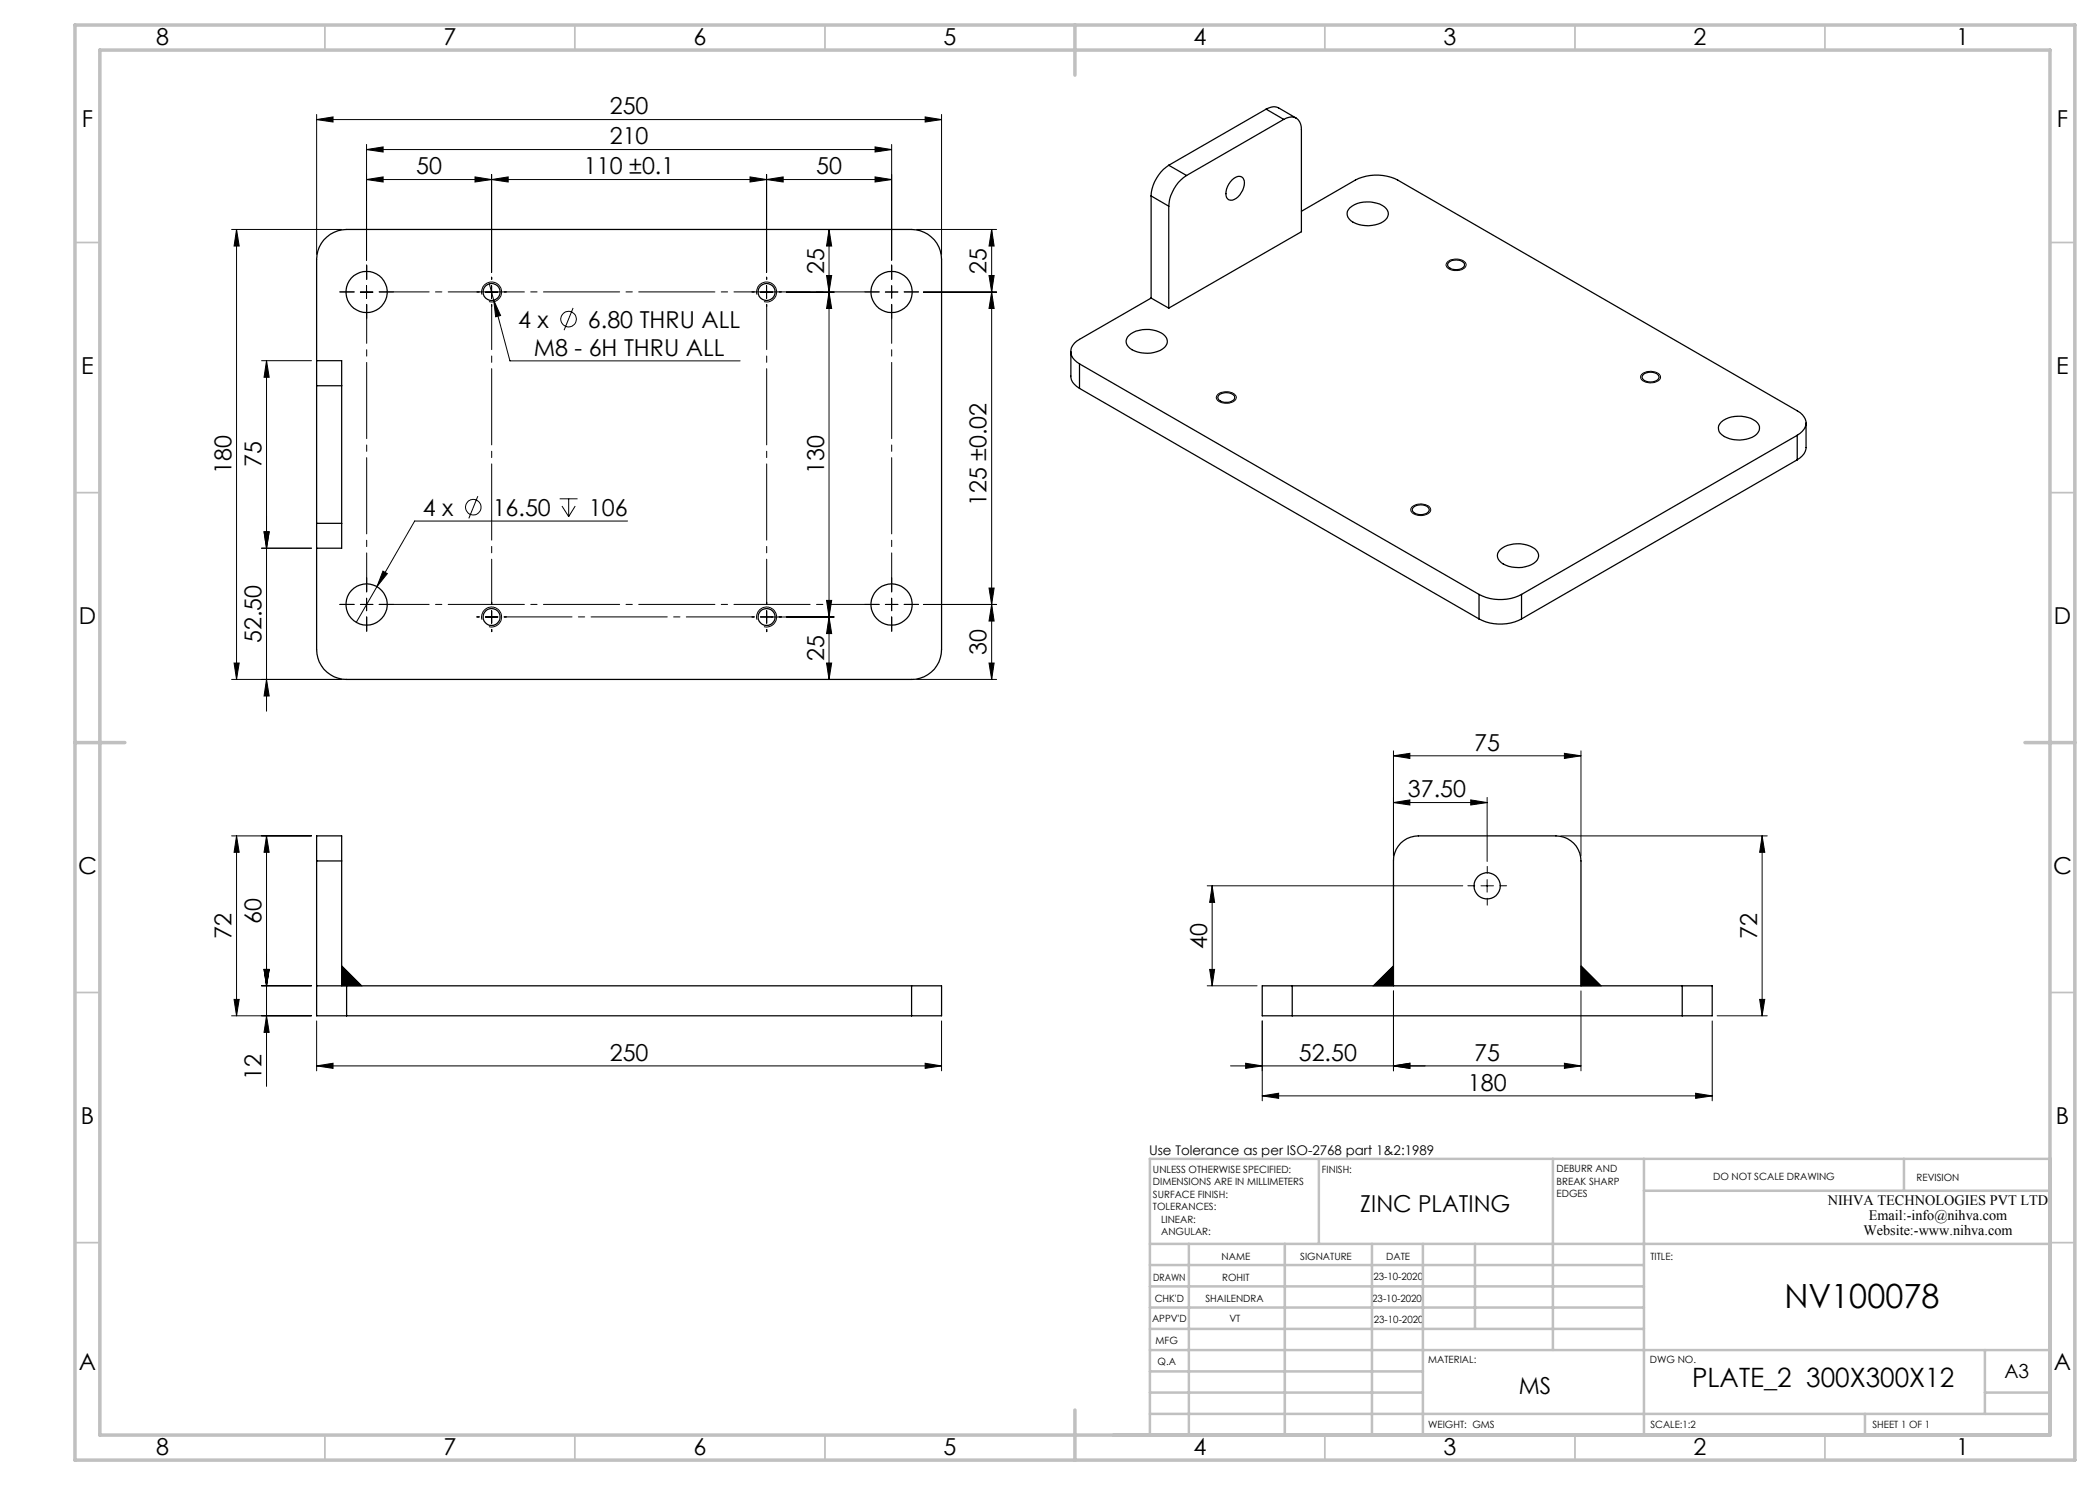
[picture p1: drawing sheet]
<svg xmlns="http://www.w3.org/2000/svg" width="420mm" height="297mm" viewBox="0 0 420 297" stroke-linecap="round" stroke-linejoin="round" font-family="sans-serif">
<g fill="none" stroke="#000" stroke-width=".2">
<path d="M63.3 23.9l3.3-.5v1zM63.3 22.9v28M63.3 23.9h125M73.3 29.9l3.3-.5v1zM73.3 35.9l3.3-.5v1zM73.3 28.9v23.1M73.3 29.9h105M73.3 35.9h105M95 35.4l3.3 .5-3.3 .5zM98.3 35.9l3.3-.5v1zM98.3 34.9v19.6M150 35.4l3.3 .5-3.3 .5z"/>
<path d="M153.3 35.9l3.3-.5v1zM153.3 34.9v19.6M175 29.4l3.3 .5-3.3 .5zM175 35.4l3.3 .5-3.3 .5zM178.3 28.9v23.1M185 23.4l3.3 .5-3.3 .5zM188.3 22.9v28M46.3 45.9h22M47.3 45.9l.5 3.3h-1zM47.3 45.9v90M72.1 58.4h2.5M73.3 57.1v2.6"/>
<path d="M96.4 58.9a2 2 0 0 1 1.7-2.5 2 2 0 0 1 2.2 2.2 2 2 0 0 1-2.5 1.7M97.1 58.4h2.5M97.9 56.8l4.1 15.4h46M98.3 57.1v2.6M151.4 58.9a2 2 0 0 1 1.7-2.5 2 2 0 0 1 2.2 2.2 2 2 0 0 1-2.5 1.7M152.1 58.4h2.5M153.3 57.1v2.6M157.3 58.4h9.5M165.3 55.1h1l-.5 3.3zM165.8 58.4l.5 3.3h-1zM165.8 45.9l.5 3.3h-1zM165.8 45.9v90"/>
<path d="M177.1 58.4h2.5M178.3 57.1v2.6M183.3 45.9h16M184.7 58.4h14.6M197.8 55.1h1l-.5 3.3zM198.3 58.4l.5 3.3h-1zM198.3 45.9l.5 3.3h-1zM198.3 45.9v90M289.6 52.3a2.64 2.64 0 0 1 3.6 .5v.1a1.77 1.77 0 0 1-2.1 1.2 1.52 1.52 0 0 1-1.9-1.3zM52.3 72.1h10M53.3 72.1l.5 3.4h-1zM53.3 72.1v70.1"/>
<path d="M98.7 60l1.4 3.1-1 .3zM114.6 61.6l-1.8 4.4M243.6 78.8a2.64 2.64 0 0 1 3.6 .5l.1 .1a1.87 1.87 0 0 1-2.4 1.2 1.34 1.34 0 0 1-1.6-1.4zM328.3 74.9a2.6 2.6 0 0 1 3.8 .3 1.24 1.24 0 0 1-1.3 1.3 2.19 2.19 0 0 1-2.7-1zM95.6 99.2l-1.8 4.5M111.9 99.8h3.6M113.7 99.8v3.5M52.3 109.6h10M52.8 106.4h1l-.5 3.2zM73.3 119.7v2.5M75.4 117.3l-4.1 7.2M76.6 114.2l.9 .5-2.1 2.6z"/>
<path d="M112.4 101.2l1.3 2.1M115 101.2l-1.3 2.1M125.5 104.2h-42.6l-7.5 13.1M178.3 119.7v2.5M197.8 117.6h1l-.5 3.3zM282.4 101.3a2.7 2.7 0 0 1 3.7 .3 1.1 1.1 0 0 1-1.1 1.4 2.33 2.33 0 0 1-2.8-.9zM46.3 135.9h22M46.8 132.6h1l-.5 3.3zM53.3 135.9l.5 3.3h-1zM72.1 120.9h2.5M96.4 123.9a2 2 0 0 1 1.7-2.5 2 2 0 0 1 2.2 2.2 2 2 0 0 1-2.5 1.7M97.1 123.4h2.5"/>
<path d="M98.3 122.2v2.4M151.4 123.9a2 2 0 0 1 1.7-2.5 2 2 0 0 1 2.2 2.2 2 2 0 0 1-2.5 1.7M152.1 123.4h14.7M153.3 122.2v2.4M165.3 120.1h1l-.5 3.3zM165.3 132.6h1l-.5 3.3zM165.8 123.4l.5 3.3h-1zM177.1 120.9h2.5M183.3 135.9h16M184.7 120.9h14.6M197.8 132.6h1l-.5 3.3zM198.3 120.9l.5 3.3h-1z"/>
<path d="M278.7 151.2l3.3-.5v1zM278.7 150.2v21M278.7 151.2h37.5M294.1 160l3.3 .5-3.3 .5zM297.4 159.5v12.8M312.9 150.7l3.3 .5-3.3 .5zM316.2 150.2v21M46.3 167.2h16M47.3 167.2l.5 3.3h-1zM47.3 167.2v36M53.3 167.2l.5 3.3h-1zM53.3 167.2v50.1"/>
<path d="M241.4 177.2h51.2M242.4 177.2l.5 3.3h-1zM242.4 177.2v20M278.7 160.5l3.3-.5v1zM278.7 160.5h18.7M296.2 177.2h2.5M297.4 175.9v2.5M312.2 167.2h41.2M352.4 167.2l.6 3.3h-1.1zM352.4 167.2v36M46.8 199.9h1l-.5 3.3zM52.3 197.2h10"/>
<path d="M52.8 193.9h1l-.5 3.3zM68.3 193.2l4 4h-4zM68.3 193.2l4 4M241.4 197.2h10M241.9 193.9h1l-.5 3.3zM274.7 197.2l4-4v4zM278.7 193.2l-4 4M278.7 198.2v16M316.2 193.2l4 4M316.2 198.2v16M316.2 193.2l4 4h-4zM351.9 199.9h1.1l-.6 3.3z"/>
<path d="M46.3 203.2h16M53.3 203.2l.5 3.3h-1zM63.3 213.2l3.3-.5v1zM63.3 213.2h125M63.3 204.2v10M185 212.7l3.3 .5-3.3 .5zM188.3 204.2v10M246.1 213.2h70.1M249.1 212.7l3.3 .5-3.3 .5zM252.4 219.2l3.3-.6v1.1zM252.4 219.2h90M252.4 204.2v16"/>
<path d="M278.7 213.2l3.3-.5v1zM312.9 212.7l3.3 .5-3.3 .5zM339.1 218.6l3.3 .6-3.3 .5zM342.4 204.2v16M343.4 203.2h10"/>
<circle cx="113.7" cy="63.8" r="1.56"/>
<circle cx="94.7" cy="101.5" r="1.55"/>
</g>
<g fill="none" stroke="#000" stroke-width=".2" stroke-dasharray="15.2 1.3 1.3 1.3">
<path d="M70.8 58.4h-2.8M73.3 55.9v-2.9M75.8 58.4h2.9M95.8 58.4h-.4M98.3 55.9v-.5M100.8 58.4h.5M150.8 58.4h-.4M153.3 55.9v-.5M155.8 58.4h.5M175.8 58.4h-2.8M178.3 55.9v-2.9M178.3 58.4v-1.3"/>
<path d="M178.3 58.4h-1.2M178.3 58.4v1.2M178.3 58.4h1.3M180.8 58.4h2.9M73.3 60.9v2.9M98.3 60.9v.4M153.3 60.9v.4M178.3 60.9v2.9M73.3 118.4v-2.9M178.3 118.4v-2.9M70.8 120.9h-2.8M73.3 123.4v2.9"/>
<path d="M73.3 120.9v-1.3M73.3 120.9h-1.2M73.3 120.9v1.2M73.3 120.9h1.3M75.8 120.9h2.9M95.8 123.4h-.4M98.3 120.9v-.5M98.3 125.9v.4M98.3 123.4v-1.3M98.3 123.4h-1.2M98.3 123.4v1.2M98.3 123.4h1.3"/>
<path d="M100.8 123.4h.5M150.8 123.4h-.4M153.3 120.9v-.5M153.3 125.9v.4M153.3 123.4v-1.3M153.3 123.4h-1.2M153.3 123.4v1.2M153.3 123.4h1.3M155.8 123.4h.5M175.8 120.9h-2.8M178.3 123.4v2.9M178.3 120.9v-1.3"/>
<path d="M178.3 120.9h-1.2M178.3 120.9v1.2M178.3 120.9h1.3M180.8 120.9h2.9M294.9 177.2h-1.3M297.4 174.7v-1.4M297.4 179.7v1.3M299.9 177.2h1.4"/>
</g>
<g fill="none" stroke="#c0c0c0" stroke-width=".35">
<path d="M65 5v5M115 5v5M165 5v5M265 5v5M315 5v5M365 5v5M15 48.5h5M410 48.5h5M15 98.5h5M410 98.5h5M15 198.5h5M410 198.5h5"/>
<path d="M15 248.5h5M410 248.5h5M65 287v5M115 287v5M165 287v5M265 287v5M315 287v5M365 287v5"/>
</g>
<g fill="none" stroke="#c0c0c0" stroke-width=".5">
<path d="M263.8 231.8v17M310.6 231.8v38.2M328.8 231.8v55.2M328.8 238.2h81.2M380.8 231.8v6.4M410 231.8h-180v55.2M230 248.8h180M230 257.3h98.8M230 253h98.8M237.8 248.8v38.2M257 248.8v38.2M274.4 248.8v38.2"/>
<path d="M284.6 248.8v38.2M295 248.8v17M230 265.8h98.8M230 261.5h98.8M230 278.5h54.6M230 274.3h54.6M230 270h180M397 278.5h13M397 270v12.8M230 282.8h180M373 282.8v4.2"/>
</g>
<path d="M15 5h400v287h-400zM20 10h390v277h-390zM215 5v10M15 148.5h10M405 148.5h10M215 282v10" fill="none" stroke="#c0c0c0" stroke-width=".7"/>
<path d="M75.8 58.4h100M75.8 120.9h100" fill="none" stroke="#000" stroke-width=".2" stroke-dasharray="15.2 1.3 1.3 1.3" stroke-dashoffset="5.2"/>
<path d="M73.3 118.4v-57.5M178.3 118.4v-57.5" fill="none" stroke="#000" stroke-width=".2" stroke-dasharray="15.2 1.3 1.3 1.3" stroke-dashoffset="7.4"/>
<path d="M98.3 120.9v-60M153.3 120.9v-60" fill="none" stroke="#000" stroke-width=".2" stroke-dasharray="15.2 1.3 1.3 1.3" stroke-dashoffset="6.2"/>
<path d="M100.8 123.4h50" fill="none" stroke="#000" stroke-width=".2" stroke-dasharray="15.2 1.3 1.3 1.3" stroke-dashoffset="1.7"/>
<g fill="#000">
<path d="M68.3 193.2l4 4h-4z"/>
<path d="M53.3 72.1l.5 3.4h-1zM52.8 106.4h1l-.5 3.2z"/>
<path d="M197.8 132.6h1l-.5 3.3zM198.3 120.9l.5 3.3h-1z"/>
<path d="M47.3 167.2l.5 3.3h-1zM46.8 199.9h1l-.5 3.3zM52.8 193.9h1l-.5 3.3zM53.3 203.2l.5 3.3h-1zM53.3 167.2l.5 3.3h-1zM52.8 193.9h1l-.5 3.3zM165.8 58.4l.5 3.3h-1zM165.3 120.1h1l-.5 3.3zM165.8 45.9l.5 3.3h-1zM165.3 55.1h1l-.5 3.3zM165.8 123.4l.5 3.3h-1zM165.3 132.6h1l-.5 3.3zM198.3 58.4l.5 3.3h-1zM197.8 117.6h1l-.5 3.3zM198.3 45.9l.5 3.3h-1zM197.8 55.1h1l-.5 3.3zM47.3 45.9l.5 3.3h-1zM46.8 132.6h1l-.5 3.3zM52.8 106.4h1l-.5 3.2zM53.3 135.9l.5 3.3h-1zM352.4 167.2l.6 3.3h-1.1zM351.9 199.9h1.1l-.6 3.3zM242.4 177.2l.5 3.3h-1zM241.9 193.9h1l-.5 3.3z"/>
<path d="M274.7 197.2l4-4v4zM316.2 193.2v4h4z"/>
<path d="M63.3 213.2l3.3-.5v1zM185 212.7l3.3 .5-3.3 .5zM73.3 29.9l3.3-.5v1zM175 29.4l3.3 .5-3.3 .5zM98.3 35.9l3.3-.5v1zM150 35.4l3.3 .5-3.3 .5zM73.3 35.9l3.3-.5v1zM95 35.4l3.3 .5-3.3 .5zM153.3 35.9l3.3-.5v1zM175 35.4l3.3 .5-3.3 .5zM98.7 60l.4 3.4 1-.3zM76.6 114.2l-1.2 3.1 2.1-2.6zM63.3 23.9l3.3-.5v1zM185 23.4l3.3 .5-3.3 .5zM278.7 213.2l3.3-.5v1zM312.9 212.7l3.3 .5-3.3 .5zM252.4 219.2l3.3-.6v1.1zM339.1 218.6l3.3 .6-3.3 .5zM278.7 160.5l3.3-.5v1zM294.1 160l3.3 .5-3.3 .5zM278.7 151.2l3.3-.5v1zM312.9 150.7l3.3 .5-3.3 .5z"/>
<path d="M278.7 213.2l3.3-.5v1zM249.1 212.7l3.3 .5-3.3 .5z"/>
</g>
<g fill="none" stroke="#000" stroke-width=".25">
<path d="M230.2 39.2l3.6 2M230.2 39.2v20.4M233.8 33.1a8 8 0 0 0-3.6 6.1M233.8 33.1l3.5 2M237.3 35.1a7.9 7.9 0 0 0-3.5 6.1M246.5 35.9a1.37 1.37 0 0 1 2.2-.1 3.6 3.6 0 0 1-2.2 4.2 1.09 1.09 0 0 1-1.3-1.3l.3-1.5zM253.2 21.8a2.66 2.66 0 0 1 2.5-.2l3.6 2M253.2 21.8l3.6 2.1M253.2 21.8l-19.4 11.3M256.8 23.9a2.15 2.15 0 0 1 2.5-.3 2.15 2.15 0 0 1 1 2.3v20.5l-26.5 15.2M256.8 23.9l-19.5 11.2M230.2 59.6l-14.3 8.3a2.51 2.51 0 0 0-1.7 2 2.51 2.51 0 0 0 1.1 2.5l.6 .4"/>
<path d="M230.2 59.6l3.6 2M233.8 41.2v20.4M260.3 42.3l10.8-6.3a9.5 9.5 0 0 1 8.4 0l79.9 46.2a2.49 2.49 0 0 1 1.1 4.1l-1.1 .8M270 41.6a5.9 5.9 0 0 1 7.2 .1 1.81 1.81 0 0 1-1 2.9 6.1 6.1 0 0 1-6.4-.8 1.54 1.54 0 0 1 .2-2.2zM289.7 52.5a2.38 2.38 0 0 1 3.2 .2 1.07 1.07 0 0 1-1.2 1.2h-.5a1.5 1.5 0 0 1-1.7-.9zM63.3 72.1v-20.2a6 6 0 0 1 6-6h113a6 6 0 0 1 6 6v78a5.9 5.9 0 0 1-6 6h-113a6 6 0 0 1-6-6v-20.3M63.3 72.1v5M63.3 72.1h5v5M63.3 77.1v27.6M63.3 77.1h5M68.3 77.1v27.6M214.2 70.3v4.9a2.83 2.83 0 0 0 1.7 2.5"/>
<path d="M215.9 72.8l79.9 46.1M215.9 72.8v4.9M215.9 77.7l79.9 46.1M225.8 67.1a5.8 5.8 0 0 1 7.2 .1 1.61 1.61 0 0 1-.5 2.6 6 6 0 0 1-6.9-.5 1.51 1.51 0 0 1 .2-2.2zM243.8 79a2.38 2.38 0 0 1 3.1 .2 1.08 1.08 0 0 1-1.2 1.3h-.4a1.5 1.5 0 0 1-1.7-1zM328.6 74.9a2.29 2.29 0 0 1 3.2 .3 1.07 1.07 0 0 1-1.2 1.2h-.9a1.07 1.07 0 0 1-1.2-1.2zM344.2 84.4a5.9 5.9 0 0 1 7.3 .2 1.81 1.81 0 0 1-1.1 2.9 6.1 6.1 0 0 1-6.3-.8 1.58 1.58 0 0 1 .1-2.3zM359.4 87.1l-55.1 31.8M359.4 87.1v4.9M359.4 92l-55.1 31.8M361.2 84.6v4.9a2.98 2.98 0 0 1-1.8 2.5M63.3 104.7v4.9"/>
<path d="M63.3 104.7h5M68.3 104.7v4.9h-5M282.7 101.5a2.28 2.28 0 0 1 3.1 .2 1.07 1.07 0 0 1-1.2 1.2h-.9a1.07 1.07 0 0 1-1.2-1.2zM295.8 118.9a9.3 9.3 0 0 0 8.5 0M295.8 118.9v4.9M300 109.9a5.9 5.9 0 0 1 7.3 .2 1.81 1.81 0 0 1-1.1 2.9 6.1 6.1 0 0 1-6.3-.8 1.54 1.54 0 0 1 .1-2.3zM304.3 118.9v4.9M295.8 123.8a9.3 9.3 0 0 0 8.5 0M63.3 172.2v31h6M63.3 172.2v-5h5v5M63.3 172.2h5M68.3 172.2v25"/>
<path d="M63.3 197.2h6M69.3 197.2v6M69.3 197.2h113M182.3 197.2h6v6h-6M182.3 197.2v6M258.4 197.2h-6v6h6M258.4 197.2h78M258.4 197.2v6M278.7 197.2v-25a4.9 4.9 0 0 1 5-5h27.5a5 5 0 0 1 5 5v25M336.4 197.2h6v6h-6M336.4 197.2v6M69.3 203.2h113"/>
<path d="M258.4 203.2h78"/>
<circle cx="73.3" cy="58.4" r="4.1"/>
<circle cx="98.3" cy="58.4" r="1.71"/>
<circle cx="153.3" cy="58.4" r="1.71"/>
<circle cx="178.3" cy="58.4" r="4.1"/>
<circle cx="73.3" cy="120.9" r="4.1"/>
<circle cx="98.3" cy="123.4" r="1.7"/>
<circle cx="153.3" cy="123.4" r="1.7"/>
<circle cx="178.3" cy="120.9" r="4.1"/>
<circle cx="297.4" cy="177.2" r="2.62"/>
</g>
<text font-size="6.7" x="356.9" y="261.7">NV100078</text>
<text font-size="5.3" x="338.4" y="277.4">PLATE_2 300X300X12</text>
<g font-size="4.7">
<text x="31.2" y="9">8</text>
<text x="88.7" y="9">7</text>
<text x="138.7" y="9">6</text>
<text x="188.7" y="9">5</text>
<text x="238.7" y="9">4</text>
<text x="288.7" y="9">3</text>
<text x="338.7" y="9">2</text>
<text x="391.2" y="9">1</text>
<text x="122" y="22.9">250</text>
<text x="16.4" y="25.5">F</text>
<text x="122" y="28.9">210</text>
<text x="411.4" y="25.5">F</text>
<text x="83.2" y="34.9">50</text>
<text x="116.8" y="34.9">110 ±0.1</text>
<text x="163.2" y="34.9">50</text>
<text x="164.8" y="54.7" transform="rotate(-90 164.8 54.7)">25</text>
<text x="197.3" y="54.7" transform="rotate(-90 197.3 54.7)">25</text>
<text x="103.6" y="65.5">4 x</text>
<text x="117.6" y="65.5">6.80 THRU ALL</text>
<text x="106.7" y="71.1">M8 - 6H THRU ALL</text>
<text x="16.3" y="74.7">E</text>
<text x="411.3" y="74.7">E</text>
<text x="46.3" y="94.8" transform="rotate(-90 46.3 94.8)">180</text>
<text x="52.3" y="93.5" transform="rotate(-90 52.3 93.5)">75</text>
<text x="164.8" y="94.8" transform="rotate(-90 164.8 94.8)">130</text>
<text x="197.3" y="101.2" transform="rotate(-90 197.3 101.2)">125 ±0.02</text>
<text x="84.6" y="103.1">4 x</text>
<text x="98.5" y="103.1">16.50</text>
<text x="117.8" y="103.1">106</text>
<text x="15.8" y="124.7">D</text>
<text x="410.8" y="124.7">D</text>
<text x="52.3" y="128.6" transform="rotate(-90 52.3 128.6)">52.50</text>
<text x="197.3" y="131" transform="rotate(-90 197.3 131)">30</text>
<text x="164.8" y="132.2" transform="rotate(-90 164.8 132.2)">25</text>
<text x="294.9" y="150.1">75</text>
<text x="281.6" y="159.5">37.50</text>
<text x="15.6" y="174.7">C</text>
<text x="410.6" y="174.7">C</text>
<text x="52.3" y="184.7" transform="rotate(-90 52.3 184.7)">60</text>
<text x="46.3" y="187.7" transform="rotate(-90 46.3 187.7)">72</text>
<text x="241.4" y="189.7" transform="rotate(-90 241.4 189.7)">40</text>
<text x="351.4" y="187.7" transform="rotate(-90 351.4 187.7)">72</text>
<text x="52.3" y="216" transform="rotate(-90 52.3 216)">12</text>
<text x="122" y="212.1">250</text>
<text x="259.8" y="212.1">52.50</text>
<text x="294.9" y="212.1">75</text>
<text x="293.6" y="218.1">180</text>
<text x="16.2" y="224.7">B</text>
<text x="411.2" y="224.7">B</text>
<text x="272.1" y="242.4">ZINC PLATING</text>
<text x="15.8" y="274">A</text>
<text x="410.8" y="274">A</text>
<text x="303.7" y="278.9">MS</text>
<text x="31.2" y="291">8</text>
<text x="88.7" y="291">7</text>
<text x="138.7" y="291">6</text>
<text x="188.7" y="291">5</text>
<text x="238.7" y="291">4</text>
<text x="288.7" y="291">3</text>
<text x="338.7" y="291">2</text>
<text x="391.2" y="291">1</text>
</g>
<text font-size="3.9" x="400.9" y="275.5">A3</text>
<g font-size="2.9">
<text x="365.6" y="241">NIHVA TECHNOLOGIES PVT LTD</text>
<text x="373.8" y="244">Email:-info@nihva.com</text>
<text x="372.7" y="247">Website:-www.nihva.com</text>
</g>
<text font-size="2.7" x="229.8" y="231.1">Use Tolerance as per ISO-2768 part 1&amp;2:1989</text>
<g font-size="2">
<text x="230.6" y="234.6">UNLESS OTHERWISE SPECIFIED:</text>
<text x="230.6" y="237.1">DIMENSIONS ARE IN MILLIMETERS</text>
<text x="230.6" y="239.6">SURFACE FINISH:</text>
<text x="264.4" y="234.6">FINISH:</text>
<text x="311.3" y="234.5">DEBURR AND</text>
<text x="311.3" y="237">BREAK SHARP</text>
<text x="311.3" y="239.5">EDGES</text>
<text x="342.6" y="236">DO NOT SCALE DRAWING</text>
<text x="383.3" y="236.2">REVISION</text>
<text x="230.6" y="242.1">TOLERANCES:</text>
<text x="232.2" y="244.6">LINEAR:</text>
<text x="232.2" y="247.1">ANGULAR:</text>
<text x="244.3" y="252">NAME</text>
<text x="260" y="251.9">SIGNATURE</text>
<text x="277.2" y="251.9">DATE</text>
<text x="330.1" y="251.9">TITLE:</text>
<text x="230.6" y="256.1">DRAWN</text>
<text x="244.4" y="256.1">ROHIT</text>
<text x="274.7" y="255.9">23-10-2020</text>
<text x="230.9" y="260.3">CHK'D</text>
<text x="241.1" y="260.3">SHAILENDRA</text>
<text x="274.4" y="260.3">23-10-2020</text>
<text x="230.4" y="264.4">APPV'D</text>
<text x="231.1" y="268.8">MFG</text>
<text x="245.9" y="264.4">VT</text>
<text x="274.8" y="264.6">23-10-2020</text>
<text x="231.5" y="273">Q.A</text>
<text x="285.6" y="272.5">MATERIAL:</text>
<text x="330" y="272.5">DWG NO.</text>
<text x="285.6" y="285.5">WEIGHT: GMS</text>
<text x="330.1" y="285.6">SCALE:1:2</text>
<text x="374.5" y="285.6">SHEET 1 OF 1</text>
</g>
</svg>
